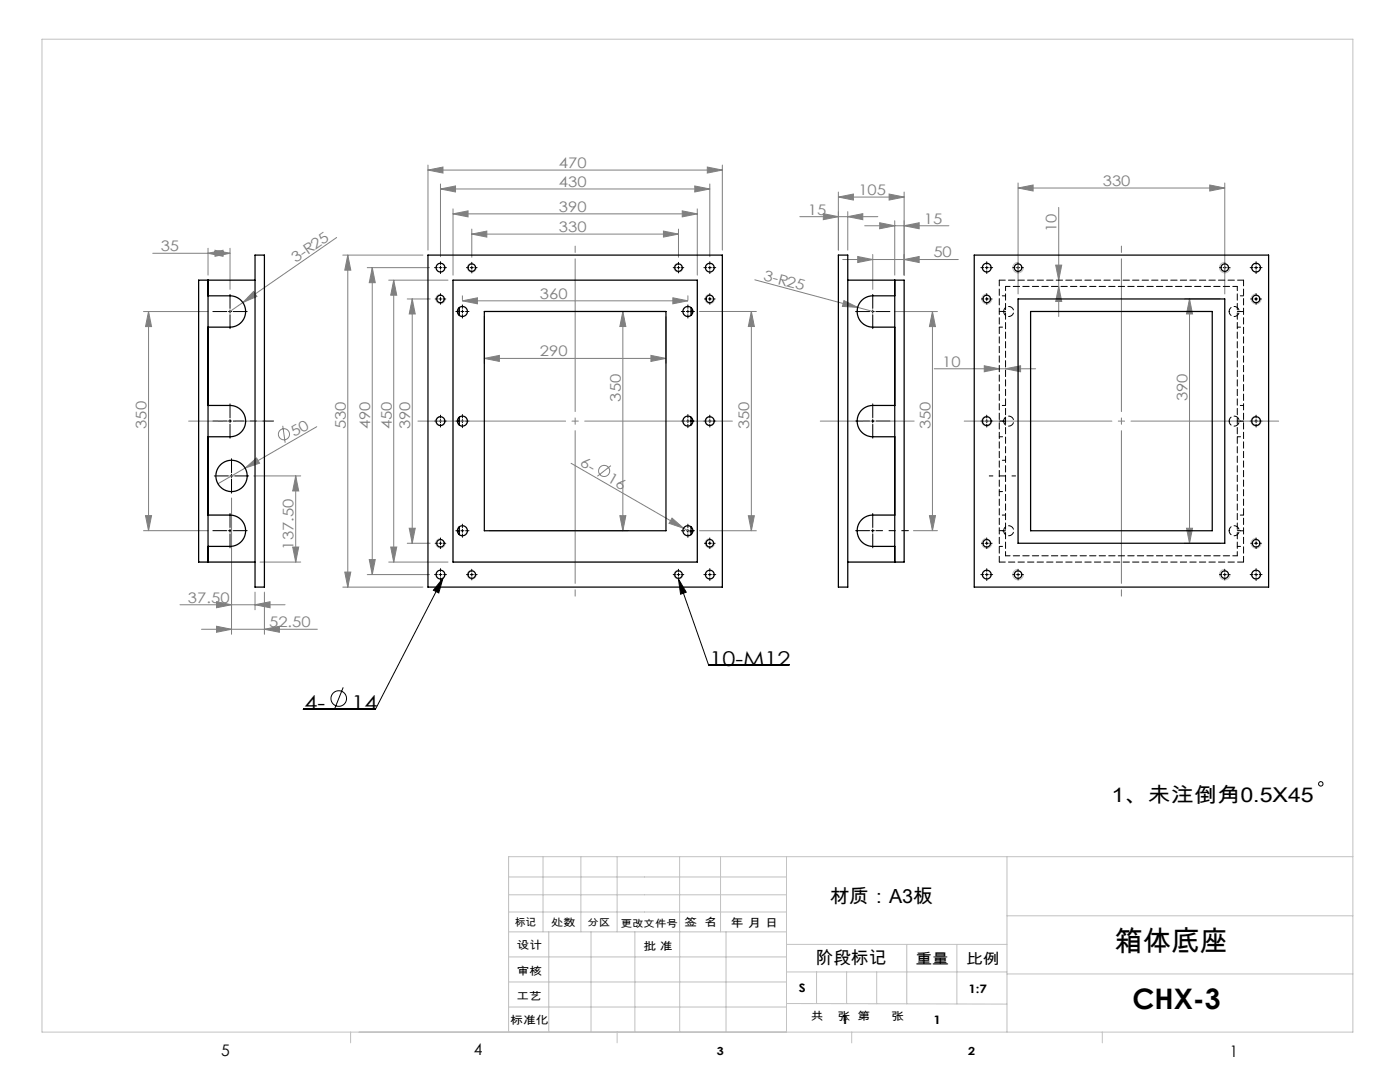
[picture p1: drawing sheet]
<svg xmlns="http://www.w3.org/2000/svg" width="279mm" height="216mm" viewBox="0 0 279 216" stroke-linecap="round" stroke-linejoin="round" font-family="sans-serif">
<g fill="none" stroke="#808080" stroke-width=".2">
<path d="M85.4 33.9l3-.6v1.2zM85.4 32.9v17M85.4 33.9h58.8M87.9 37.7l3-.6v1.2zM87.9 36.7v14.5M87.9 37.7h53.8M138.7 37.1l3 .6-3 .6zM141.2 33.3l3 .6-3 .6zM141.7 36.7v14.5M144.2 32.9v17M167.3 39.3l3-.6v1.2zM167.3 38.3v11.6"/>
<path d="M167.3 39.3h13.1M177.4 38.7l3 .6-3 .6zM180.4 38.3v16.6M203.2 37.5l3-.6v1.2zM203.2 36.5v22.2M203.2 37.5h41.2M241.4 36.9l3 .6-3 .6zM244.4 36.5v22.2M30.5 50.5h15.4M41.5 50.5l3-.6v1.2zM41.5 49.5v5.4M42.9 49.9l3 .6-3 .6z"/>
<path d="M45.9 49.5v8.2M50.6 58.2l.7 1-2.8 1.2zM67.2 47.4l-21.3 14.7M68.4 50.9h16M69.4 50.9v66.3M69.4 50.9l.6 3h-1.2zM73.3 53.4h12.4M74.3 53.4l.6 3h-1.2zM74.3 53.4v61.3M77.6 55.9h11.8M78.6 55.9l.6 3h-1.2zM78.6 55.9v56.3"/>
<path d="M81.3 59.7h4.5M82.3 59.7l.6 3h-1.2zM82.3 59.7v48.7M90.4 42.7l3-.6v1.2zM90.4 41.7v13.2M90.4 42.7h48.8M92.3 59v.8M94.2 46.7l3-.6v1.2zM94.2 45.7v5.6M94.2 46.7h41.2M132.4 46.1l3 .6-3 .6zM134.3 59.4l3 .6-3 .6z"/>
<path d="M135.4 45.7v5.6M136.2 42.1l3 .6-3 .6zM137.3 59v.8M139.2 41.7v13.2M150.6 55.8l23.6 6.3M159.6 43.2h15.6M164.3 42.6l3 .6-3 .6zM168.2 51.8h23.1M168.4 60l2.8 1.3-3.1-.2zM169.2 43.2l3-.6v1.2zM169.2 42.2v7.7M171.2 51.2l3 .6-3 .6z"/>
<path d="M172.6 45h16.8M174.2 50.8v6.9M175.6 44.4l3 .6-3 .6zM178.6 44v10.9M180.4 45l3-.6v1.2zM180.4 51.8l3-.6v1.2zM210.7 52.9h1.2l-.6 3zM211.3 57.2l.6 3h-1.2zM211.3 41.4v21.8M236.4 59.7h7M237.4 59.7v48.7M237.4 59.7l.6 3h-1.2z"/>
<path d="M28.6 62.2h12.9M29.6 62.2l.6 3h-1.2zM29.6 62.2v43.7M92.3 60l3-.6v1.2zM92.3 60h45M96.7 71.5l3-.6v1.2zM96.7 63.2v9.3M96.7 71.5h36.2M97.7 62.2h27.6M124.3 62.2l.6 3h-1.2zM124.3 62.2v43.7M129.9 70.9l3 .6-3 .6z"/>
<path d="M132.9 63.2v9.3M139.6 62.2h11.3M149.9 62.2l.6 3h-1.2zM149.9 62.2v43.7M178.6 62.2h8.5M186.1 62.2l.6 3h-1.2zM186.1 62.2v43.7M186.4 73.6h20.3M196.4 73l3 .6-3 .6zM200.7 73.6l3-.6v1.2zM46.2 99.4v27.2M48.9 93.4l2.3-2 .6 1z"/>
<path d="M48.9 93.4l-5.4 3.1M50.6 95h9.4M56.4 85l.5 3.3M59 95l.6 3h-1.2zM59 95v17.2M63.2 85.1l-14.3 8.3M114 92.4l24.1 14M121.9 92.9l-2.7 2.1M28.6 105.9h12.9M29 102.9h1.2l-.6 3zM50.9 118.2v3.5M51.9 112.2h8.1"/>
<path d="M52.8 118.2v8.4M58.4 109.2h1.2l-.6 3zM68.4 117.2h16M68.8 114.2h1.2l-.6 3zM73.3 114.7h12.4M73.7 111.7h1.2l-.6 3zM77.6 112.2h11.8M78 109.2h1.2l-.6 3zM81.3 108.4h4.5M81.7 105.4h1.2l-.6 3zM97.7 105.9h27.6M123.7 102.9h1.2l-.6 3z"/>
<path d="M134.1 103.4l2.3 2-2.9-1zM139.6 105.9h11.3M149.3 102.9h1.2l-.6 3zM182.3 105.9h4.8M185.5 102.9h1.2l-.6 3zM236.4 108.4h7M236.8 105.4h1.2l-.6 3zM35.9 120.7h21M40.2 125.6h23.1M43.2 125l3 .6-3 .6zM43.2 120.1l3 .6-3 .6zM50.9 120.7l3-.6v1.2z"/>
<path d="M52.8 125.6l3-.6v1.2z"/>
<circle cx="56.7" cy="86.7" r="1.11"/>
<circle cx="120.6" cy="94" r="1.11"/>
</g>
<g fill="none" stroke="#000" stroke-width=".2">
<path d="M87.6 53.4h.6M87.6 59.7h.6M87.9 53.1v.6M87.9 59.3v.7M93.8 53.4h.7M94.2 53.1v.6M135.1 53.4h.6M135.4 53.1v.6M141.3 53.4h.7M141.3 59.7h.7M141.7 53.1v.6M141.7 59.3v.7"/>
<path d="M196.6 53.4h.6M196.6 59.7h.6M196.9 53.1v.6M196.9 59.3v.7M202.9 53.4h.6M203.2 53.1v.6M244.1 53.4h.6M244.4 53.1v.6M250.4 53.4h.6M250.4 59.7h.6M250.7 53.1v.6M250.7 59.3v.7"/>
<path d="M45.6 62.2h.6M45.9 61.9v.6M92 62.2h.6M92.3 61.8v.7M137 62.2h.6M137.3 61.8v.7M173.9 62.2h.6M174.2 61.9v.6M45.6 84h.6M45.9 95h.6M45.9 83.7v.6M46.2 94.7v.6"/>
<path d="M87.6 84h.6M87.9 83.7v.6M92 84h.6M92.3 83.7v.6M137 84h.6M137.3 83.7v.6M141.3 84h.7M141.7 83.7v.6M173.9 84h.6M174.2 83.7v.6M196.6 84h.6M196.9 83.7v.6"/>
<path d="M250.4 84h.6M250.7 83.7v.6M45.6 105.9h.6M45.9 105.6v.6M87.6 108.4h.6M87.6 114.7h.6M87.9 108.1v.6M87.9 114.3v.7M88.4 115.4l-13.5 26.1h-14.4M88.4 115.4l-.8 2.9-1.1-.5zM92 105.9h.6M92.3 105.6v.6"/>
<path d="M93.8 114.7h.7M94.2 114.3v.7M135.1 114.7h.6M135.4 115.5l6 17.1h16.1M135.4 115.5l1.6 2.7-1.2 .4zM135.4 114.3v.7M137 105.9h.6M137.3 105.6v.6M141.3 108.4h.7M141.3 114.7h.7M141.7 108.1v.6M141.7 114.3v.7"/>
<path d="M173.9 105.9h.6M174.2 105.6v.6M196.6 108.4h.6M196.6 114.7h.6M196.9 108.1v.6M196.9 114.3v.7M202.9 114.7h.6M203.2 114.3v.7M244.1 114.7h.6M244.4 114.3v.7M250.4 108.4h.6M250.4 114.7h.6"/>
<path d="M250.7 108.1v.6M250.7 114.3v.7M68.5 137.2l-1.8 4.4"/>
<circle cx="67.6" cy="139.4" r="1.56"/>
<circle cx="263.6" cy="156.4" r=".44"/>
</g>
<g fill="none" stroke="#c0c0c0" stroke-width=".2">
<path d="M8.4 7.8h261.6v198.1h-261.6zM87.9 58.7a.93 .93 0 0 0-.9 1 .93 .93 0 0 0 .9 .9 .93 .93 0 0 0 .9-.9M94.2 52.5a.88 .88 0 0 0-.9 .9 .88 .88 0 0 0 .9 .9 .88 .88 0 0 0 .8-.9M135.4 52.5a.88 .88 0 0 0-.9 .9 .88 .88 0 0 0 .9 .9 .88 .88 0 0 0 .9-.9M141.7 58.7a.93 .93 0 0 0-1 1 .93 .93 0 0 0 1 .9 .93 .93 0 0 0 .9-.9M196.9 58.7a.99 .99 0 0 0-1 1 .99 .99 0 0 0 1 .9 .99 .99 0 0 0 1-.9M203.2 52.4a1.05 1.05 0 0 0-1.1 1 1.05 1.05 0 0 0 1.1 1.1 1.05 1.05 0 0 0 1-1.1M244.4 52.4a1.05 1.05 0 0 0-1 1 1.05 1.05 0 0 0 1 1.1 1.05 1.05 0 0 0 1.1-1.1M250.7 58.7a.99 .99 0 0 0-1 1 .99 .99 0 0 0 1 .9 .99 .99 0 0 0 1-.9M87.9 83.1a.93 .93 0 0 0-.9 .9 .93 .93 0 0 0 .9 1 .93 .93 0 0 0 .9-1M141.7 83.1a.93 .93 0 0 0-1 .9 .93 .93 0 0 0 1 1 .93 .93 0 0 0 .9-1M196.9 83a.99 .99 0 0 0-1 1 .99 .99 0 0 0 1 1 .99 .99 0 0 0 1-1"/>
<path d="M250.7 83a.99 .99 0 0 0-1 1 .99 .99 0 0 0 1 1 .99 .99 0 0 0 1-1M87.9 107.5a.93 .93 0 0 0-.9 .9 .93 .93 0 0 0 .9 .9 .93 .93 0 0 0 .9-.9M94.2 113.8a.88 .88 0 0 0-.9 .9 .88 .88 0 0 0 .9 .8 .88 .88 0 0 0 .8-.8M135.4 113.8a.88 .88 0 0 0-.9 .9 .88 .88 0 0 0 .9 .8 .88 .88 0 0 0 .9-.8M141.7 107.5a.93 .93 0 0 0-1 .9 .93 .93 0 0 0 1 .9 .93 .93 0 0 0 .9-.9M196.9 107.4a.99 .99 0 0 0-1 1 .99 .99 0 0 0 1 1 .99 .99 0 0 0 1-1M203.2 113.6a1.05 1.05 0 0 0-1.1 1.1 1.05 1.05 0 0 0 1.1 1 1.05 1.05 0 0 0 1-1M244.4 113.6a1.05 1.05 0 0 0-1 1.1 1.05 1.05 0 0 0 1 1 1.05 1.05 0 0 0 1.1-1M250.7 107.4a.99 .99 0 0 0-1 1 .99 .99 0 0 0 1 1 .99 .99 0 0 0 1-1M101.5 178.5h55.5M101.5 175h55.5M108.4 170.9v15"/>
<path d="M115.9 170.9v15M123.2 170.9v15M135.6 170.9v15M143.8 170.9v15M157 170.9v35M201 170.9v35M270 170.9h-168.5v35M101.5 195.9h55.5M101.5 190.9h55.5M101.5 185.9h55.5M101.5 182h55.5M109.5 185.9v20"/>
<path d="M118 185.9v20M126.7 185.9v20M135.7 185.9v20M144.9 185.9v20M157 188.4h44M157 193.9h44M163 193.9v6.4M169 193.9v6.4M175 193.9v6.4M181 188.4v11.9M191 188.4v11.9M201 194.3h69"/>
<path d="M201 182.7h69M70 205.9v2.2M101.5 200.9h55.5M123.2 205.9v2.2M157 200.2l44 .2M170 205.9v2.2M220 205.9v2.2"/>
</g>
<g fill="none" stroke="#000" stroke-width=".2" stroke-dasharray="30.5 1.3 1.3 1.3">
<path d="M87.3 53.4h-.6M87.3 59.7h-.5M87.9 52.8v-.6M87.9 54v.6M87.9 59v-.4M88.5 53.4h.6M88.5 59.7h.5M93.5 53.4h-.4M94.2 52.8v-.5M94.2 54v.5M94.8 53.4h.4M134.8 53.4h-.5"/>
<path d="M135.4 52.8v-.5M135.4 54v.5M136 53.4h.5M141 53.4h-.5M141 59.7h-.4M141.7 52.8v-.6M141.7 54v.6M141.7 59v-.4M142.3 53.4h.5M142.3 59.7h.4M196.3 53.4h-.6M196.3 59.7h-.4"/>
<path d="M196.9 52.8v-.6M196.9 54v.6M196.9 59v-.4M197.6 53.4h.5M197.6 59.7h.4M202.6 53.4h-.5M203.2 52.8v-.5M203.2 54v.5M203.8 53.4h.4M243.8 53.4h-.4M244.4 52.8v-.5M244.4 54v.5"/>
<path d="M245.1 53.4h.4M250.1 53.4h-.6M250.1 59.7h-.5M250.7 52.8v-.6M250.7 54v.6M250.7 59v-.4M251.3 53.4h.6M251.3 59.7h.4M45.3 62.2h-2.8M45.9 61.5v-2.8M45.9 62.8v2.8M46.5 62.2h2.8"/>
<path d="M87.9 60.3v.4M91.7 62.2h-.7M92.3 61.5v-.7M92.3 62.8v.7M92.9 62.2h.7M136.7 62.2h-.7M137.3 61.5v-.7M137.3 62.8v.7M137.9 62.2h.7M141.7 60.3v.4M173.6 62.2h-2.8M174.2 61.5v-2.8"/>
<path d="M174.2 62.8v2.8M174.8 62.2h2.8M196.9 60.3v.4M250.7 60.3v.4M45.3 84h-2.8M45.6 95h-2.8M45.9 83.4v-2.8M45.9 84.6v2.8M46.2 94.3v-2.8M46.2 95.6v2.8M46.8 95h2.8M87.3 84h-.6"/>
<path d="M87.9 83.4v-.6M87.9 84.7v.5M88.5 84h.6M91.7 84h-.7M92.3 83.4v-.7M92.3 84.7v.6M92.9 84h.7M136.7 84h-.7M137.3 83.4v-.7M137.3 84.7v.6M137.9 84h.7M141 84h-.5"/>
<path d="M141.7 83.4v-.6M141.7 84.7v.5M142.3 84h.5M173.6 84h-2.8M174.2 83.4v-2.8M174.2 84.6v2.8M174.8 84h2.8M196.3 84h-.6M196.9 83.4v-.6M196.9 84.7v.5M197.6 84h.5M250.1 84h-.6"/>
<path d="M250.7 83.4v-.6M250.7 84.7v.5M251.3 84h.6M45.3 105.9h-2.8M45.9 105.3v-2.8M45.9 106.5v2.8M46.5 105.9h2.8M87.3 108.4h-.5M87.3 114.7h-.6M87.9 107.8v-.5M87.9 109v.5M87.9 114v-.5"/>
<path d="M87.9 115.3v.5M88.5 108.4h.5M88.5 114.7h.6M91.7 105.9h-.7M92.3 105.3v-.7M92.3 106.5v.7M92.9 105.9h.7M93.5 114.7h-.4M94.2 114v-.4M94.2 115.3v.4M94.8 114.7h.4M134.8 114.7h-.5"/>
<path d="M135.4 114v-.4M135.4 115.3v.4M136 114.7h.5M136.7 105.9h-.7M137.3 105.3v-.7M137.3 106.5v.7M137.9 105.9h.7M141 108.4h-.4M141 114.7h-.5M141.7 107.8v-.5M141.7 109v.5M141.7 114v-.5"/>
<path d="M141.7 115.3v.5M142.3 108.4h.4M142.3 114.7h.5M173.6 105.9h-2.8M174.2 105.3v-2.8M174.2 106.5v2.8M196.3 108.4h-.4M196.3 114.7h-.6M196.9 107.8v-.5M196.9 109v.5M196.9 114v-.5M196.9 115.3v.5"/>
<path d="M197.6 108.4h.4M197.6 114.7h.5M202.6 114.7h-.5M203.2 114v-.4M203.2 115.3v.4M203.8 114.7h.4M243.8 114.7h-.4M244.4 114v-.4M244.4 115.3v.4M245.1 114.7h.4M250.1 108.4h-.5M250.1 114.7h-.6"/>
<path d="M250.7 107.8v-.5M250.7 109v.5M250.7 114v-.5M250.7 115.3v.5M251.3 108.4h.4M251.3 114.7h.6"/>
</g>
<path d="M174.8 105.9h6.5" fill="none" stroke="#000" stroke-width=".2" stroke-dasharray="30.5 1.3 1.3 1.3" stroke-dashoffset="29.1"/>
<path d="M46.5 84h8.1" fill="none" stroke="#000" stroke-width=".2" stroke-dasharray="30.5 1.3 1.3 1.3" stroke-dashoffset="28.4"/>
<path d="M202.7 95h-5.3" fill="none" stroke="#000" stroke-width=".2" stroke-dasharray="30.5 1.3 1.3 1.3" stroke-dashoffset="29.8"/>
<path d="M146.2 84h-62.8M255.2 84h-62.8" fill="none" stroke="#808080" stroke-width=".2" stroke-dasharray="30.5 1.3 1.3 1.3" stroke-dashoffset="1"/>
<path d="M114.8 48.9v70.3M223.8 119.2v-70.3" fill="none" stroke="#808080" stroke-width=".2" stroke-dasharray="30.5 1.3 1.3 1.3" stroke-dashoffset="-2.7"/>
<path d="M163.7 84h18.7" fill="none" stroke="#808080" stroke-width=".2" stroke-dasharray="30.5 1.3 1.3 1.3" stroke-dashoffset="23"/>
<path d="M52.9 84h-15.3" fill="none" stroke="#808080" stroke-width=".2" stroke-dasharray="30.5 1.3 1.3 1.3" stroke-dashoffset="24.8"/>
<path d="M135.4 115.5l1.6 2.7-1.2 .4zM88.4 115.4l-.8 2.9-1.1-.5z" fill="#000"/>
<g fill="#808080">
<path d="M134.1 103.4l2.3 2-2.9-1z"/>
<path d="M168.4 60l2.8 1.3-3.1-.2z"/>
<path d="M48.9 93.4l2.3-2 .6 1z"/>
<path d="M50.6 58.2l.7 1-2.8 1.2z"/>
<path d="M136.2 42.1l3 .6-3 .6zM90.4 42.7l3-.6v1.2zM129.9 70.9l3 .6-3 .6zM96.7 71.5l3-.6v1.2zM132.4 46.1l3 .6-3 .6zM94.2 46.7l3-.6v1.2zM177.4 38.7l3 .6-3 .6zM167.3 39.3l3-.6v1.2zM241.4 36.9l3 .6-3 .6zM203.2 37.5l3-.6v1.2z"/>
<path d="M85.4 33.9l3-.6v1.2zM141.2 33.3l3 .6-3 .6zM87.9 37.7l3-.6v1.2zM138.7 37.1l3 .6-3 .6zM92.3 60l3-.6v1.2zM134.3 59.4l3 .6-3 .6zM164.3 42.6l3 .6-3 .6zM169.2 43.2l3-.6v1.2zM175.6 44.4l3 .6-3 .6zM180.4 45l3-.6v1.2zM171.2 51.2l3 .6-3 .6zM180.4 51.8l3-.6v1.2zM43.2 125l3 .6-3 .6zM52.8 125.6l3-.6v1.2zM43.2 120.1l3 .6-3 .6zM50.9 120.7l3-.6v1.2zM196.4 73l3 .6-3 .6zM200.7 73.6l3-.6v1.2z"/>
<path d="M68.8 114.2h1.2l-.6 3zM69.4 50.9l.6 3h-1.2zM236.8 105.4h1.2l-.6 3zM237.4 59.7l.6 3h-1.2z"/>
<path d="M124.3 62.2l.6 3h-1.2zM123.7 102.9h1.2l-.6 3zM78.6 55.9l.6 3h-1.2zM78 109.2h1.2l-.6 3zM82.3 59.7l.6 3h-1.2zM81.7 105.4h1.2l-.6 3zM74.3 53.4l.6 3h-1.2zM73.7 111.7h1.2l-.6 3zM149.9 62.2l.6 3h-1.2zM149.3 102.9h1.2l-.6 3zM186.1 62.2l.6 3h-1.2zM185.5 102.9h1.2l-.6 3zM59 95l.6 3h-1.2zM58.4 109.2h1.2l-.6 3zM29.6 62.2l.6 3h-1.2zM29 102.9h1.2l-.6 3zM210.7 52.9h1.2l-.6 3zM211.3 57.2l.6 3h-1.2z"/>
<path d="M41.5 50.5l3-.6v1.2zM42.9 49.9l3 .6-3 .6z"/>
</g>
<g fill="none" stroke="#000" stroke-width=".25">
<path d="M41.5 59h4.4a3.1 3.1 0 0 1 3.1 3.2 3.1 3.1 0 0 1-3.1 3.1h-4.4M41.5 55.9v56.3M50.9 55.9h-11.3v56.3h11.3M50.9 50.9h1.9v66.3h-1.9zM85.4 50.9h58.8v66.3h-58.8zM90.4 55.9h48.8v56.3h-48.8zM167.3 50.9h1.9v66.3h-1.9zM169.2 55.9h11.2v56.3h-11.2M178.6 59h-4.4a3.1 3.1 0 0 0-3.1 3.2 3.1 3.1 0 0 0 3.1 3.1h4.4M178.6 55.9v56.3M194.4 50.9h58.8v66.3h-58.8zM203.2 59.7h41.2v48.7h-41.2z"/>
<path d="M91.3 62.2h.4M91.3 62.1h.4M91.7 62.2v.7M91.7 61.4v.7M91.7 62.1v.1M96.7 62.2h36.2v43.7h-36.2zM137.9 62.2v.7M137.9 61.4v.7M137.9 62.2h.4M137.9 62.1v.1M137.9 62.1h.4M205.7 62.2h36.2v43.7h-36.2z"/>
<path d="M41.5 80.9h4.4a3.1 3.1 0 0 1 3.1 3.1M49 84a3.1 3.1 0 0 1-3.1 3.2h-4.4M49 84h.1M91.3 84h.4M91.7 84v.8M91.7 83.2v.8M91.7 84h.1M137.9 84v.8M137.9 83.2v.8M137.9 84h.1M137.9 84h.4M171.1 84a3.1 3.1 0 0 0 3.1 3.2h4.4"/>
<path d="M171.1 84h.1M178.6 80.9h-4.4a3.1 3.1 0 0 0-3.1 3.1M41.5 102.8h4.4a3.1 3.1 0 0 1 3.1 3.1 3.1 3.1 0 0 1-3.1 3.1h-4.4M91.3 105.9h.4M91.7 105.9v.8M91.7 105.1v.8M91.7 105.9h.1M137.9 105.9v.8M137.9 105.1v.8M137.9 105.9h.4M137.9 105.9h.1M178.6 102.8h-4.4a3.1 3.1 0 0 0-3.1 3.1 3.1 3.1 0 0 0 3.1 3.1h4.4"/>
<circle cx="87.9" cy="53.4" r=".87"/>
<circle cx="87.9" cy="59.7" r=".75"/>
<circle cx="94.2" cy="53.4" r=".75"/>
<circle cx="135.4" cy="53.4" r=".75"/>
<circle cx="141.7" cy="59.7" r=".75"/>
<circle cx="141.7" cy="53.4" r=".87"/>
<circle cx="196.9" cy="53.4" r=".88"/>
<circle cx="196.9" cy="59.7" r=".75"/>
<circle cx="203.2" cy="53.4" r=".75"/>
<circle cx="244.4" cy="53.4" r=".75"/>
<circle cx="250.7" cy="53.4" r=".87"/>
<circle cx="250.7" cy="59.7" r=".75"/>
<circle cx="92.3" cy="62.2" r="1"/>
<circle cx="137.3" cy="62.2" r="1"/>
<circle cx="46.2" cy="95" r="3.1"/>
<circle cx="87.9" cy="84" r=".87"/>
<circle cx="92.3" cy="84" r="1"/>
<circle cx="137.3" cy="84" r="1"/>
<circle cx="141.7" cy="84" r=".87"/>
<circle cx="196.9" cy="84" r=".88"/>
<circle cx="250.7" cy="84" r=".87"/>
<circle cx="87.9" cy="114.7" r=".87"/>
<circle cx="87.9" cy="108.4" r=".75"/>
<circle cx="92.3" cy="105.9" r="1"/>
<circle cx="94.2" cy="114.7" r=".75"/>
<circle cx="135.4" cy="114.7" r=".75"/>
<circle cx="137.3" cy="105.9" r="1"/>
<circle cx="141.7" cy="108.4" r=".75"/>
<circle cx="141.7" cy="114.7" r=".87"/>
<circle cx="196.9" cy="114.7" r=".88"/>
<circle cx="196.9" cy="108.4" r=".75"/>
<circle cx="203.2" cy="114.7" r=".75"/>
<circle cx="244.4" cy="114.7" r=".75"/>
<circle cx="250.7" cy="114.7" r=".87"/>
<circle cx="250.7" cy="108.4" r=".75"/>
</g>
<path d="M200.7 57.2v53.7M246.9 57.2h-46.2M200.3 62.2a1 1 0 0 1 1.4-.9 1 1 0 0 1 .2 1.6 1 1 0 0 1-1.6-.5v-.2M245.3 62.2a1 1 0 0 1 1.4-.9 1 1 0 0 1 .2 1.6 1 1 0 0 1-1.6-.5v-.2M200.3 84a1 1 0 0 1 1.4-.9 1 1 0 0 1 .2 1.7 1 1 0 0 1-1.6-.6v-.2M245.3 84a1 1 0 0 1 1.4-.9 1 1 0 0 1 .2 1.7 1 1 0 0 1-1.6-.6v-.2M200.3 105.9a1 1 0 0 1 1.4-.9 1 1 0 0 1 .2 1.7 1 1 0 0 1-1.6-.6v-.2M200.7 110.9h46.2M245.3 105.9a1 1 0 0 1 1.4-.9 1 1 0 0 1 .2 1.7 1 1 0 0 1-1.6-.6v-.2M246.9 110.9v-53.7" fill="none" stroke="#000" stroke-width=".2" stroke-dasharray="1.3 .6" stroke-dashoffset=".4"/>
<path d="M199.4 55.9v56.3M248.2 55.9h-48.8M199.4 112.2h48.8M248.2 112.2v-56.3" fill="none" stroke="#000" stroke-width=".2" stroke-dasharray="1.3 .6" stroke-dashoffset=".1"/>
<g fill="none" stroke="#000" stroke-width=".2" stroke-dasharray="1.3 .6" stroke-dashoffset=".6">
<path d="M200.7 59h-1.3M248.2 59h-1.3M199.4 62.1h1.3M199.4 65.3h1.3M200.7 62.2h-1.3M246.9 62.1h1.3M246.9 65.3h1.3M248.2 62.2h-1.3M199.4 84h1.3M199.4 87.2h1.3M199.4 98.1h1.3M200.7 80.9h-1.3"/>
<path d="M200.7 84h-1.3M200.7 91.8h-1.3M246.9 84h1.3M246.9 87.2h1.3M248.2 80.9h-1.3M248.2 84h-1.3M199.4 105.9h1.3M199.4 109h1.3M200.7 102.8h-1.3M200.7 105.9h-1.3M246.9 105.9h1.3M246.9 109h1.3"/>
<path d="M248.2 102.8h-1.3M248.2 105.9h-1.3"/>
</g>
<g font-size="5.6">
<text x="222.4" y="189.7">箱体底座</text>
<text x="226" y="201.3">CHX-3</text>
</g>
<g font-size="4.1">
<text x="141.6" y="132.8">10-M12</text>
<text x="60.8" y="141.6">4-</text>
<text x="70.2" y="141.6">14</text>
<text x="221.8" y="159.9">1、未注倒角0.5X45</text>
</g>
<text font-size="3.9" x="165.6" y="180.1">材质：A3板</text>
<text font-size="3.5" x="162.8" y="192.3">阶段标记</text>
<g font-size="3.2">
<text x="44.2" y="210.6">5</text>
<text x="94.6" y="210.6">4</text>
<text x="245.4" y="210.9">1</text>
</g>
<g font-size="2.9" fill="#808080">
<text x="111.6" y="33.5">470</text>
<text x="111.6" y="37.3">430</text>
<text x="171.3" y="38.9">105</text>
<text x="220.1" y="37.1">330</text>
<text x="111.6" y="42.3">390</text>
<text x="111.6" y="46.3">330</text>
<text x="161.2" y="42.8">15</text>
<text x="184.4" y="44.6">15</text>
<text x="210.9" y="46.4" transform="rotate(-90 210.9 46.4)">10</text>
<text x="32.1" y="50.1">35</text>
<text x="59" y="52.6" transform="rotate(-35 59 52.6)">3-R25</text>
<text x="186.3" y="51.4">50</text>
<text x="107.8" y="59.6">360</text>
<text x="152.3" y="55.9" transform="rotate(15 152.3 55.9)">3-R25</text>
<text x="107.8" y="71.1">290</text>
<text x="188" y="73.2">10</text>
<text x="123.9" y="80.1" transform="rotate(-90 123.9 80.1)">350</text>
<text x="237" y="80" transform="rotate(-90 237 80)">390</text>
<text x="29.2" y="85.6" transform="rotate(-90 29.2 85.6)">350</text>
<text x="58.7" y="87.3" transform="rotate(-30 58.7 87.3)">50</text>
<text x="69" y="85.6" transform="rotate(-90 69 85.6)">530</text>
<text x="73.9" y="85.6" transform="rotate(-90 73.9 85.6)">490</text>
<text x="78.2" y="85.6" transform="rotate(-90 78.2 85.6)">450</text>
<text x="81.9" y="85.6" transform="rotate(-90 81.9 85.6)">390</text>
<text x="149.5" y="85.6" transform="rotate(-90 149.5 85.6)">350</text>
<text x="185.7" y="85.7" transform="rotate(-90 185.7 85.7)">350</text>
<text x="115.6" y="92.9" transform="rotate(30 115.6 92.9)">6-</text>
<text x="121" y="96.1" transform="rotate(30 121 96.1)">16</text>
<text x="58.6" y="109.7" transform="rotate(-90 58.6 109.7)">137.50</text>
<text x="37.5" y="120.3">37.50</text>
<text x="53.7" y="125.2">52.50</text>
</g>
<g font-size="2.9">
<text x="182.7" y="192.3">重量</text>
<text x="192.8" y="192.4">比例</text>
</g>
<g font-size="2.3">
<text x="145.8" y="185">年 月 日</text>
<text x="159.4" y="198">S</text>
<text x="193.3" y="198.2">1:7</text>
<text x="167.9" y="204.4">1</text>
<text x="186.3" y="204.4">1</text>
</g>
<g font-size="2.2">
<text x="136.6" y="184.8">签 名</text>
<text x="103.1" y="189.5">设计</text>
<text x="128.4" y="189.5">批 准</text>
<text x="103.1" y="194.5">审核</text>
<text x="103" y="199.6">工艺</text>
<text x="161.8" y="203.5">共</text>
<text x="167.2" y="203.5">张 第</text>
<text x="177.9" y="203.5">张</text>
<text x="101.8" y="204.4">标准化</text>
<text x="143.1" y="210.5">3</text>
<text x="193.2" y="210.5">2</text>
</g>
<g font-size="2.1">
<text x="102.8" y="184.7">标记</text>
<text x="110" y="184.8">处数</text>
</g>
<g font-size="2">
<text x="117.3" y="184.8">分区</text>
<text x="123.9" y="184.9">更改文件号</text>
</g>
</svg>
